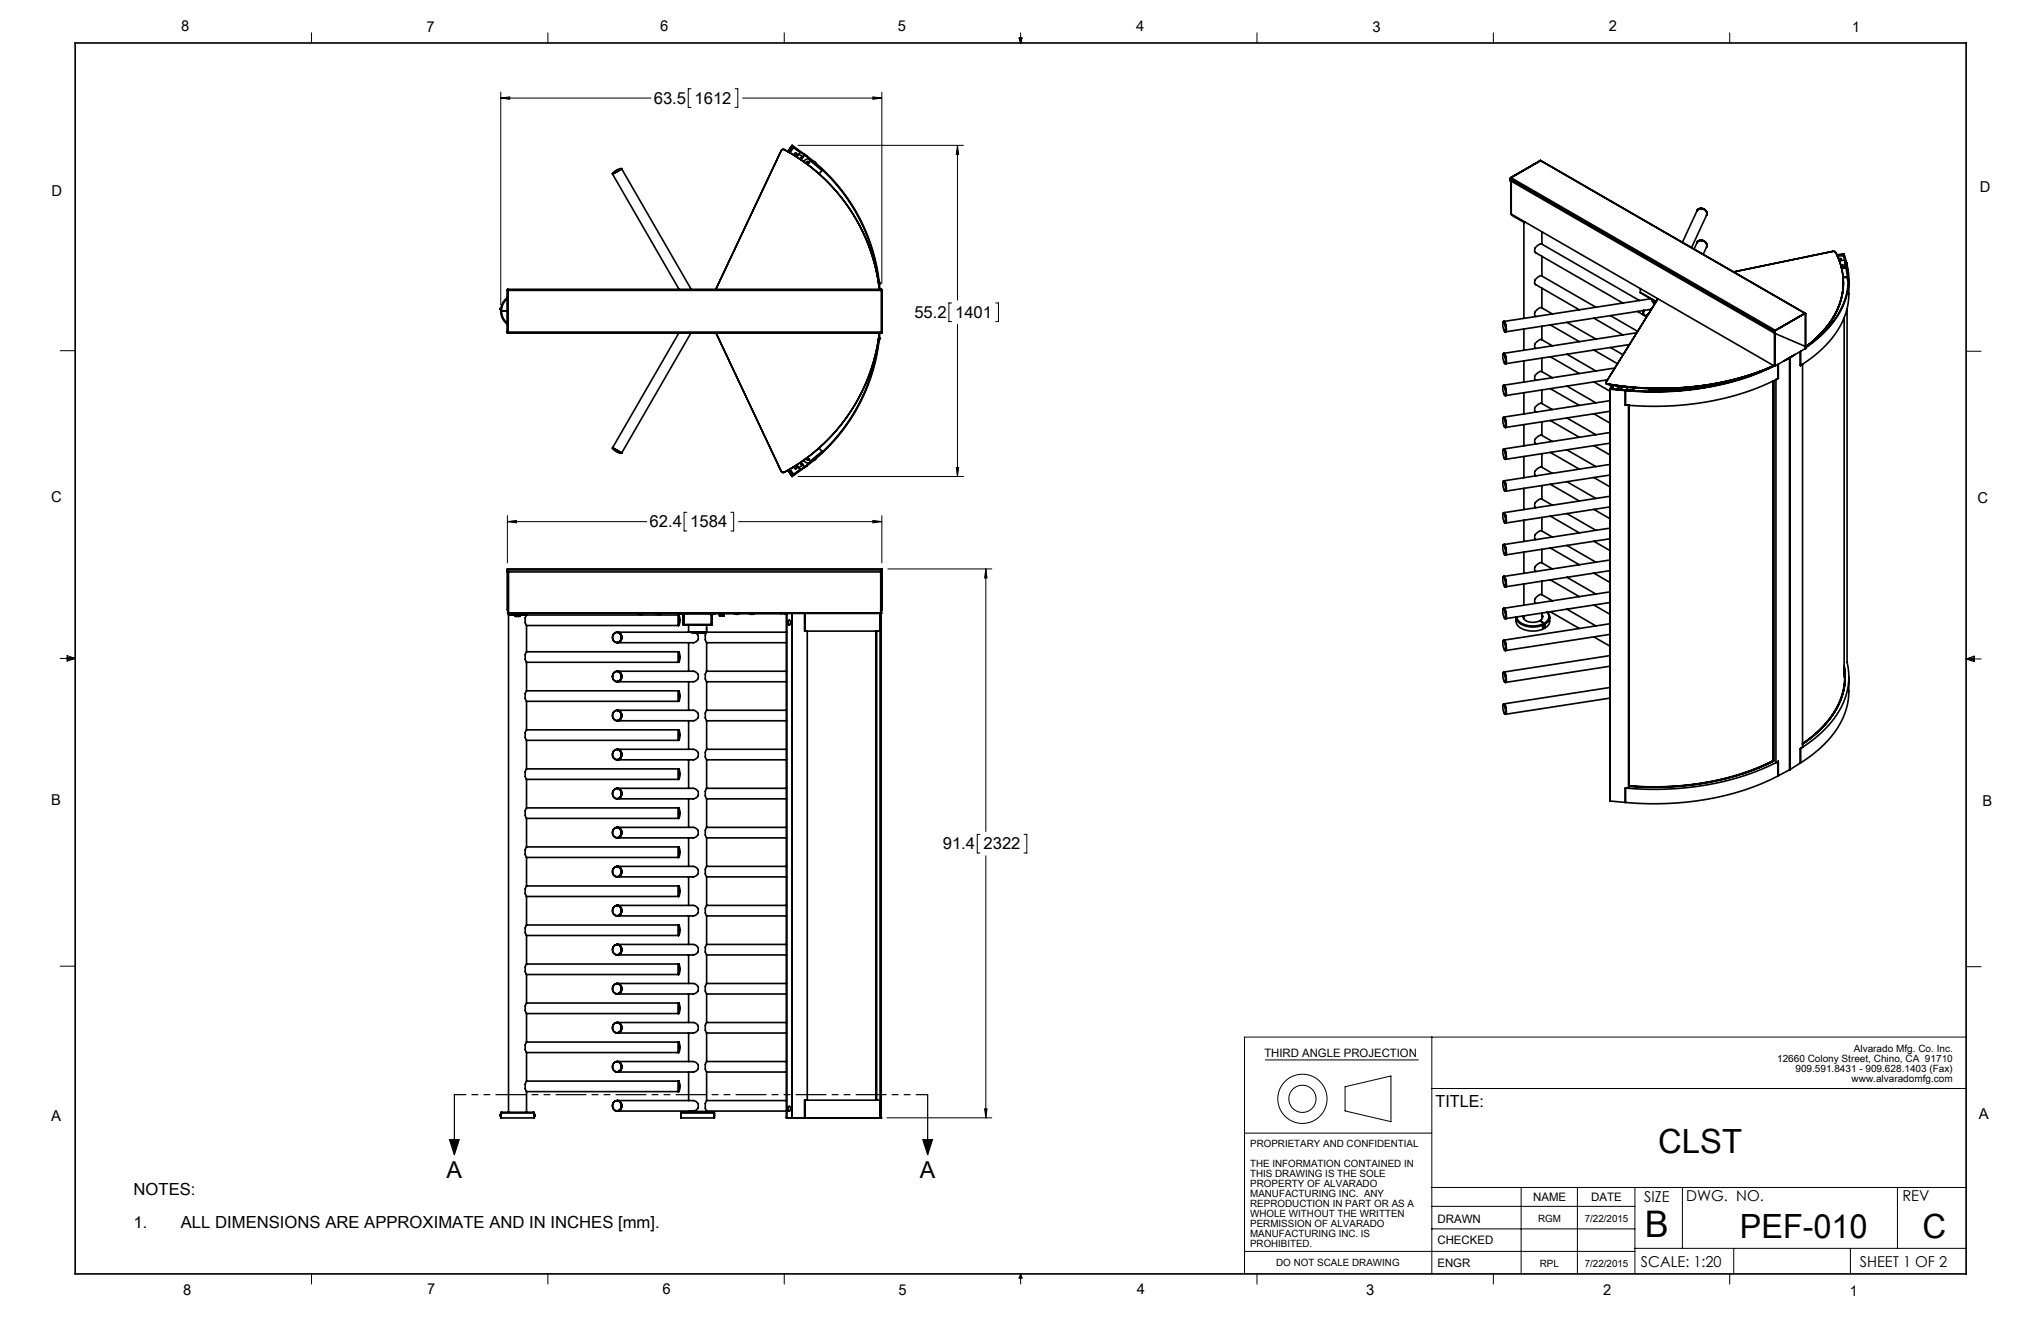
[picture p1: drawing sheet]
<svg xmlns="http://www.w3.org/2000/svg" width="432mm" height="279mm" viewBox="0 0 432 279" stroke-linecap="round" stroke-linejoin="round" font-family="sans-serif">
<path d="M96.1 231.5v12.7M196.3 231.5v12.7M95.1 241.1h2l-1 3.1zM195.2 241.1h2.1l-1 3.1z" fill="none" stroke="#000" stroke-width=".25"/>
<g fill="none" stroke="#000" stroke-width=".21">
<path d="M65.9 6.9v2.2M105.9 19.5v45M115.9 6.9v2.2M146.2 18.8h-.6v3.9h.6M155.5 18.8h.6v3.9h-.6M165.9 6.9v2.2M186.6 19.5v40.5M215.6 8h.6l-.3 1.1zM215.7 8l.2 1.1M215.9 6.9v2.2M216 8l-.1 1.1M265.9 6.9v2.2"/>
<path d="M315.9 6.9v2.2M365.9 6.9v2.2M105.9 20.7h31.8M105.9 20.7l1.9-.2v.5zM157.1 20.7h29.5M168.9 30.7h34.9M184.7 20.5l1.9 .2-1.9 .3zM202.6 30.7v32.8M202.6 30.7l.2 2h-.5zM12.7 74.2h3.2M201.3 64.1h-.5v3.9h.5M202.6 68.6v32.2"/>
<path d="M210.7 64.1h.5v3.9h-.5M416 74.3h3.1M202.3 98.9h.5l-.2 1.9zM107.3 109.1v10M107.3 110.3h29.6M107.3 110.3l1.9-.2v.5zM145.3 108.4h-.6v3.9h.6M154.6 108.4h.6v3.9h-.6M156.2 110.3h30.4M168.9 100.8h34.9M184.7 110.1l1.9 .2-1.9 .3zM186.6 109.1v10"/>
<path d="M12.7 139.3h3.2M14.2 139l1.7 .3M14.2 138.7l1.7 .6-1.7 .5zM15.9 139.3l-1.7 .2M187.8 120.3h22M208.6 120.3v55.6M208.6 120.3l.2 1.9h-.5zM416 139.4h3.1M416 139.4l1.7-.6v1.1zM416 139.4l1.7 .2M417.7 139.1l-1.7 .3M207.3 176.5h-.5v3.9h.5"/>
<path d="M216.7 176.5h.5v3.9h-.5M208.6 181v55.4M12.7 204.4h3.2M302.9 219.4v50M416 204.5h3.1M416 219.4h-152.7v50M187.6 236.4h22.2M208.3 234.5h.5l-.2 1.9zM263.3 239.7h39.6M267.7 224.2h32.4M284.6 229.9l9.7-2.3v9.6l-9.7-2.2zM302.9 230.2h113.1"/>
<path d="M302.9 251.2h113.1M302.9 259.9h43M302.9 255.2h43M321.8 251.2v18.2M333.7 251.2v18.2M345.9 251.2v18.2M355.9 251.2v12.8M401.4 251.2v12.8M65.9 269.4v2.2M115.9 269.4v2.2M165.9 269.4v2.2M215.9 269.4v2.2"/>
<path d="M215.9 269.4l.3 .9h-.6zM263.3 264.7h82.6M265.9 269.4v2.2M315.9 269.4v2.2M345.9 264h70.1M365.9 269.4v2.2M366.8 264v5.4M391.5 264v5.4"/>
<circle cx="275.5" cy="232.4" r="5.2"/>
<circle cx="275.5" cy="232.4" r="2.88"/>
</g>
<path d="M196.3 231.5h-100.2" fill="none" stroke="#000" stroke-width=".25" stroke-dasharray="6.3 1.3 1.3 1.3 1.3 1.3" stroke-dashoffset="3.9"/>
<g fill="none" stroke="#000" stroke-width=".35">
<path d="M15.9 9.1h400.1v260.3h-400.1zM129.6 36.8v.1M129.6 36.7v.1M129.6 36.9l14.1 24.3M131.4 35.7h.1M131.4 35.7l-1 .3-.8 .7M131.4 35.7l-1.8 1M131.5 35.7l-1.9 1.1M131.5 35.7v.1M131.5 35.8l-1.9 1.1M131.5 35.8l14.7 25.4M166.7 32.1l.9-1.4 3.2 2.4"/>
<path d="M166.7 32h.1M166.8 32.1l.8-1.2 2.6 1.9M166.8 31.9l-.1 .1M166.9 32h.1M166.9 31.9l.1 .1M167 32.1l-.1-.1v.1M167 32.1h-.1M167 32h.1M167 31.8l.1 .1M167 31.8l.2 .1M167 31.8h.1M167.1 31.7l.1 .1"/>
<path d="M167.1 32l-.2 .1M167.1 32h.1M167.1 32l-.1 .1M167.1 31.9l-.1 .1M167.1 31.9h.1M167.1 32.3l.7-1h.2l1.3 .9-.7 1M167.1 31.8h.1M167.1 32h-.1M167.2 31.8h-.1M167.2 31.8h.1M167.2 31.9h.1M167.2 31.9l-.1 .1"/>
<path d="M167.2 31.8v.1M167.2 31.5h.2M167.3 31.8h.1M167.3 31.2l-.6 .8M167.3 31.6l-.1-.1 .1 .1M167.3 31.6v.1M167.3 31.6l-.1 .2M167.3 31.4h.1M167.3 31.5l.1 .1M167.3 31.5v.1M167.3 31.3l.2 .1M167.3 31.7v.1"/>
<path d="M167.3 31.7h.1M167.4 31.5v.1M167.4 31.6h.1M167.4 31.6l-.1 .1M167.4 31.6v.1M167.4 31.4v.1M167.5 31.4h.1M167.5 31.4v.1M167.5 31.5h.1M167.5 31.5h-.1M168.1 32.8l.2 .1M168.3 32.4l.2 .1"/>
<path d="M168.6 31.6v.1M168.7 31.7v.1M169 32.6l.9 .6M169.4 33.7l.1 .1M169.5 33.8h.1M169.7 33.3l.1 .1M169.7 33.1l-.4 .6M169.8 33.3h-.1l-.3 .4M170.2 32.8a38.6 38.6 0 0 1 15.8 27.6M170.2 32.8l-.7 1M170.2 32.7h.1M170.3 32.7a38.7 38.7 0 0 1 15.8 28.5"/>
<path d="M170.3 32.7l-.1 .1M170.6 34.6l.2-.3h.4h-.4l-.1 .4M170.8 34.4h.3h-.3l.1 .3zM170.8 33.1h.1M170.9 34.7h.1M171.3 34.3l-.5-.1-.3 .4M171.4 33.7l-.7-.1-.6 .6M171.5 34l-.7 .8M171.5 34l2.4 2.1M171.6 33.9l-.1 .1M173.9 36.1l-.6 .7M174 35.9l-.1 .2"/>
<path d="M319.5 37.8v.1M319.5 37.8v.4M319.5 38.2h.1M319.5 37.9l55.9 32.2M319.5 38.2l55.9 32.3M319.5 37.9v.3M319.6 37.6l-.1 .2M319.6 37.6h.1M319.7 37.6l-.2 .3M319.7 37.6l55.9 32.3M319.7 38.3v7M325.9 34l55.9 32.3"/>
<path d="M325.9 34l-6.3 3.6M325.9 34h.1M185.6 57.9h-.1M185.7 58.1l.1 1.2M319.7 45.3l55.7 32.1M319.8 45.3v.2l2.7 1.6M322.4 47v20.3M322.5 46.9v.2M322.7 47l-.2 .1M325 53.5l18.3 10.6M325 53.5l-.3-.2a1.47 1.47 0 0 1 1.4-1.7l20.7 12M326.2 49v2.6"/>
<path d="M326.2 54.2v4.2M359 51.3a1.14 1.14 0 0 1 1.4-.3 1.14 1.14 0 0 1 .7 1.2M359 44.6a1.14 1.14 0 0 1 1.4-.4 1.14 1.14 0 0 1 .7 1.3M359 51.3l-.6 1.4M359 44.6l-3.1 6.6M359 44.6a1.14 1.14 0 0 1 1.4-.4 1.14 1.14 0 0 1 .6 1.3M359 51.3a1.14 1.14 0 0 1 1.4-.3 1.14 1.14 0 0 1 .6 1.2M359.1 44.5h.1M359.1 51.2h.1M359.1 44.5a1.15 1.15 0 0 1 1.3-.3 1.15 1.15 0 0 1 .7 1.2M359.1 44.5a1.14 1.14 0 0 1 1.4-.3 1.14 1.14 0 0 1 .6 1.3M359.2 51a1.16 1.16 0 0 1 1.4 0 1.16 1.16 0 0 1 .5 1.2 1.14 1.14 0 0 0-.7-1.3 1.14 1.14 0 0 0-1.3 .3z"/>
<path d="M361.1 52.2l-.8 1.6M361.1 45.5l-3.2 6.9M366.8 57.5l20.9-4.3h.5a13.6 13.6 0 0 1-1.6 15.8l-2 2.1-2.6 2.3M388.6 53.9l1.5-.2 .6 1.9M388.7 54.2l1.3-.1 .3 .9M389.1 54.7h.1a.22 .22 0 0 1 .3 0 .22 .22 0 0 1 0 .3 .22 .22 0 0 1-.3-.1zM389.4 56h.4l.2 .6M389.6 56.6h.3M389.9 56.5h-.3M390 53.8l.5 1.8M390 53.8l-1.4 .2M390 53.8v.3"/>
<path d="M390.3 55l-1.2 .1M390.3 55v1.6M390.5 55.6a14.5 14.5 0 0 1-4 13.9l-2.1 2.1-2.4 1.9a18 18 0 0 0 8-12.9v-.8M390.5 55.6v1M390.5 56.6l.1 .1M390.5 56.6h-.9M390.6 56.7l.2 .1M390.6 56.7l-1 .1M390.6 56.7l.2 1.8M390.7 55.6h-.1M390.7 55.6h.1M390.7 55.6a14.5 14.5 0 0 1-4 14l-2.2 2-2.5 2"/>
<path d="M390.7 55.6h-.2M390.8 58.7l.1 .7M390.8 58.5l.2 .1M390.8 58.7h.1M390.8 58.5l-.9 .1M390.8 58.5v.2M390.8 58.7h-.9M390.9 58.7h.1M390.9 59.4l.1 .2M390.9 58.7v.7M391 58.7h-.1M391.1 59.1v3.1a16.7 16.7 0 0 1-6.6 12.5l-3.6 2.6"/>
<path d="M105.8 65.4h.1M105.8 65.3h.1M105.8 65.3v.1M105.9 65.2h.1l-.1 .3-.1-.1M105.9 65.2h.1M105.9 65.2l-.1 .1M105.9 65.8h.2M105.9 65.8l.4 1.4 1 1.4M106.1 65.8l.3 1.4 .9 1.2M106.1 65.8h1.2M107.3 62.9l-1 1.4-.4 1.5M107.3 61.3v.1"/>
<path d="M107.3 61.3l.1 .1M107.3 70.2v.3h79.3v-.3M107.3 63.1l-.9 1.2-.3 1.5M107.3 61.4v8.8M107.3 61.4h79.3M107.3 70.2h79.3M107.4 61.4v9.1M107.4 65.8h.1M107.4 61.2v.2M107.4 61.2h79.1M107.4 61.2l-.1 .1M143.6 70.5l-14 24.2"/>
<path d="M146.2 70.5l-14.7 25.3M151.4 61.2l13.9-29.3 .3-.3a38.4 38.4 0 0 1 20.5 29.6M151.5 70.5l13.8 29.2 .3 .2a38.4 38.4 0 0 0 20.4-29.4M185.5 73.7h.1M185.8 72.2l-.1 1.2M186 71.1a38.6 38.6 0 0 1-15.8 27.6M186 71.5h.1M186 60h.1M186.1 70.5a38.7 38.7 0 0 1-15.8 28.3M186.5 61.2l.1 .1M186.5 61.2v.2M186.5 61.4v9.1"/>
<path d="M186.6 61.3v.1M186.6 61.3l-.1 .1M186.6 61.4v8.8M318.1 68.1a2.31 2.31 0 0 1 .3 2.1 2.35 2.35 0 0 1-.3-2.1zM318.1 74.8a2.31 2.31 0 0 1 .3 2.1 2.35 2.35 0 0 1-.3-2.1zM318.1 68l-.1 .1M318.1 74.7l-.1 .2M318.1 68l.4 1v1.2M318.1 74.7l.4 1.1v1.1M318.2 74.7l.4 1.1v1.1v-1.2l-.4-1M318.2 68l.4 1.1v1.1v-1.2l-.4-1M318.3 70.1l.2 .1"/>
<path d="M322.4 69.6v4.5M322.4 76.3v4.5M326.2 61v4.1M326.2 69v2.9M326.2 75.7v2.9M328 68.7l6.1 3.6M328 75.5l6.1 3.5M328.4 66.4l-2.3-1.3a1.53 1.53 0 0 0-1.4 1.7l.2 .1M328.4 79.9l-2.3-1.4a1.53 1.53 0 0 0-1.4 1.8l.2 .1M328.4 73.1l-2.3-1.3a1.53 1.53 0 0 0-1.4 1.7l.2 .2M331.5 68.2l6.1 3.5M331.5 74.9l6.1 3.6"/>
<path d="M337.2 74l5 2.9M337.2 67.3l6.1 3.5M337.6 65l-11.5-6.7a1.53 1.53 0 0 0-1.4 1.7l9.4 5.5M340.7 73.5l2.7 1.5M340.7 66.8l5.8 3.3M341.6 77.8l-23.5 3.7M344.7 72.9l-26.2 4-.2-.1M346.3 70.4l-28.2 4.3M346.4 65.9l1.5 .8M347 61.8l.1 .1M347 61.8l3.4 2M347 61v.8"/>
<path d="M347.7 65.7l-.1 .6 .2 .4M347.8 66.7l-.2-.4 .1-.6-.1 .6 .2 .4M347.8 65.7a.59 .59 0 0 0-.1 .7 .59 .59 0 0 0 .8 .2l.3-.2-.5 .3h-.5M347.8 66.7h.1M349.1 65.9l.1-.5-.1 .5M349.3 63.2l-31.2 4.8M349.3 65.4v.1M349.4 65.4l-30.9 4.8M349.6 63.6l.6 .4M349.6 63.8l.6 .3M349.9 63.8l.4 .2-.7-.4-.2-.4 .5 1.3M350.8 63.2l-11 17.7v.2l.3 .1"/>
<path d="M372.3 78.6l.1 .1M372.5 78.6l-.1 .1M374.6 77.7a60.4 60.4 0 0 1-30.7 4.8M375.3 77.3a62.2 62.2 0 0 1-35.2 3.9M375.3 77.4a62.1 62.1 0 0 1-34.3 4l-.2 .9 3.1 .2M375.4 77.4a60 60 0 0 1-31.5 5.2M375.4 77.4h.1M375.4 70.1v7.3M375.4 70.1l.1 .1M375.4 70.5h.1M375.4 70.1h.1M375.5 70.2v.3"/>
<path d="M375.5 70.5l6.5 2.8M375.5 70.5v6.9M375.6 69.9h.1M375.6 69.9l-.1 .3M375.6 69.9l-.2 .2M376.2 77v3M378.1 76h-.1M378.1 76h.1M378.6 75.7l-1.2 .6M378.6 75.7h.1M378.7 75.7l-.1 87.1M378.7 75.7h-.1"/>
<path d="M378.7 75.7h.1M378.7 75.7v87.1M379.2 75.3l-1.1 .7M379.2 75.3h.1M379.8 75l-1.1 .7M380.9 74.3v3l.5-.3M380.9 77.3h.1M380.9 74.3v3M381.3 77h.1M381.4 77v81l-.5 .3v3.1M381.8 73.2v.6l-6.3 3.6M381.8 73.7l.1 .1"/>
<path d="M381.8 66.3h.2M381.8 66.3h.1M381.9 73.3v.5M381.9 73.3h.1M382 66.3h.1M382 66.3l-6.4 3.6M382 66.3l-.1 7.5M382 73.3h.1M383.6 72.2h.1M390.2 67.2v76M390.8 65.3v74.7M129.6 94.7v.1"/>
<path d="M129.6 94.7l1.9 1.1M129.6 94.8l.8 .7 1 .4M129.6 94.8l1.8 1.1M129.6 94.7h.1M131.5 95.8l-.1 .1M131.5 95.8h.1M166.7 99.5l.6 .9M166.7 99.5l.1 .2M166.7 99.5h.1M166.9 99.5h.1M166.9 99.5v.1l.1-.1M166.9 99.5h.2"/>
<path d="M167 99.5h.1M167 99.5l-.1 .1M167 99.5v.2M167.1 99.5h.1M167.1 99.7l-.1 .1M167.1 99.7h.1M167.1 99.5l.1 .1M167.2 99.7l.1 .2M167.2 99.7l-.1 .1M167.2 99.6l-.2 .1M167.2 99.6h.1M167.2 99.7h-.1"/>
<path d="M167.2 99.7h.1M167.3 99.7v.2M167.3 99.7h-.1M167.3 99.9v.1M167.3 99.9l-.1 .1M167.3 100l-.1 .1M167.3 99.9h.1M167.4 99.9h.1M167.4 99.9h-.1M167.4 99.9l-.1 .1M167.4 99.9v.1M167.4 99.9l.1 .2"/>
<path d="M167.5 100h.1M168.3 98.6l-.2 .2M168.5 99l-.2 .2M168.6 99.8v.1M168.6 98.3l.7 1-1.3 .9h-.2l-.7-1M168.7 99.8h.1M169.3 97.9l.4 .5M169.8 98.1l-.1 .1M170.1 97.3l.6 .6 .7-.1M170.2 98.7l-2.6 1.9-.8-1.2M170.2 98.7v.2M170.3 98.8l-.8-1.1-.1 .1 .5 .5-.9 .6"/>
<path d="M170.6 96.9l.2 .4 .4-.1M170.7 96.9l.1 .3h.4M170.8 96.9l.1-.1v.3h.2h-.3zM170.8 98.5h.1M170.8 98.5l-3.2 2.3-.9-1.3M170.8 96.8l.7 .7M170.9 96.8h.1M171.5 97.5l.1 .2M172.2 97.4h.1M173.3 94.7l.6 .8M173.9 95.5l.1 .1M173.9 95.5l-2.4 2"/>
<path d="M318.1 95a2.31 2.31 0 0 1 .3 2.1 2.35 2.35 0 0 1-.3-2.1zM318.1 88.3a2.31 2.31 0 0 1 .3 2.1 2.35 2.35 0 0 1-.3-2.1zM318.1 81.6a2.31 2.31 0 0 1 .3 2 2.35 2.35 0 0 1-.3-2zM318.1 95l-.1 .1M318.1 88.2l-.1 .1M318.1 81.5l-.1 .1M318.1 95l.4 1v1.2M318.1 88.2l.4 1.1v1.1M318.1 81.5l.4 1v1.2M318.2 95l.2 .2 .2 .9-.1 1M318.2 88.2l.2 .3 .2 .8-.1 1.1M318.2 81.5l.4 1.1v1.1v-1.2l-.4-1"/>
<path d="M318.2 94.9l.4 1.2v1M318.2 88.2l.4 1.1v1.1M318.3 97.1h.2M318.3 90.3l.2 .1M318.3 83.6l.2 .1M318.6 97.1l-.1 .1M318.6 90.4h-.1M322.4 83.1v4.5M322.4 89.8v4.5M322.4 96.5v4.5M326.2 82.5v2.8M326.2 89.2v2.9"/>
<path d="M326.2 96v2.8M328 95.7l6.1 3.5M328 82.2l6.1 3.5M328 88.9l6.1 3.6M328.4 93.4l-2.3-1.4a1.53 1.53 0 0 0-1.4 1.7l.2 .2M328.4 86.6l-2.3-1.3a1.53 1.53 0 0 0-1.4 1.7l.2 .2M331.5 95.1l6.1 3.6M331.5 81.7l6.1 3.5M331.5 88.4l6.1 3.5M337.2 87.5l3.4 2M337.2 94.3l3.4 1.9M337.2 80.8l3.4 1.9"/>
<path d="M339.7 80.9l.4 .4M340.1 81.3l.8 .1-.3 .9M340.1 81.2v.1M340.1 80.3l-21.6 3.4M340.6 82.3v87.1M340.6 98.2l-22.5 3.5M340.6 91.5l-22.5 3.5M340.6 93.7l-22 3.4M340.6 84.7l-22.5 3.5M340.6 87l-22 3.4M340.6 82.3h.1M340.6 82.3l3.2 .3"/>
<path d="M341.1 81.4v.9M341.2 82.2v.1M341.2 82.2l.1 .1M341.3 82.3l1.6 .1M341.3 82.3h.1M341.4 81.5l-.2 .7M342.2 81.8l.1-.1a.23 .23 0 0 1 .4 0 .23 .23 0 0 1-.1 .3 .23 .23 0 0 1-.3 0zM342.9 82.4h.1M343.1 81.7l-.2 .7M343.1 81.7v.8M343.8 82.6v3.1M343.8 85.7h.7"/>
<path d="M343.9 85.6l-.1 .1M343.9 82.6h-.1M343.9 82.5v.1M344.2 82.3l1.2 .2-.4 .1M344.2 81.8v.5M344.2 82.3v.3M344.5 85.7v81M344.5 85.7h.1M344.6 85.7v80.6M345.4 82.5v.2M345.5 82.4l-.1 .1v.2M345.6 82.6h.1z"/>
<path d="M345.6 82.4h.1M345.6 82.4l-.1 .1 .2 .1M345.6 82.4v.1M345.6 82.7h.1M345.7 82.6v.1M345.7 82.3l-.3 .2 .2 .2M345.8 82l-.1 .6M348.9 82.8h.1M348.9 82.2l-.1 .6-3.1-.2M349 82.8v-.6l-.1 .6M349 82.7v.1M364.6 80.8a60.7 60.7 0 0 1-15.6 1.8"/>
<path d="M375.1 80.6v80.3M375.2 80.5v80.5M375.7 80.3h.1M375.7 80.3v81M376.2 80a59.5 59.5 0 0 1-32.3 5.7v-3.1M376.2 80h.1M376.2 80l-.5 .3M167.4 100v.1M167.4 100h.1M167.5 100.1v.1M167.5 100.1l-.2 .1M167.5 100.2h-.2"/>
<path d="M167.5 100v.2M318.1 115.3a2.31 2.31 0 0 1 .3 2 2.35 2.35 0 0 1-.3-2zM318.1 108.5a2.31 2.31 0 0 1 .3 2.1 2.35 2.35 0 0 1-.3-2.1zM318.1 101.8a2.31 2.31 0 0 1 .3 2.1 2.35 2.35 0 0 1-.3-2.1zM318.1 115.2l-.1 .1M318.1 108.4l-.1 .2M318.1 101.7l-.1 .1M318.1 115.2l.4 1v1.2M318.1 108.4l.4 1.1v1.1M318.1 101.7l.4 1.1v1.1M318.2 115.2l.2 .2 .2 .9-.1 1.1 .2-.8a1.44 1.44 0 0 0-.6-1.4M318.2 101.7l.2 .3 .2 .8-.1 1.1"/>
<path d="M318.2 108.4l.4 1.2v1v-1.2l-.4-1M318.2 101.7l.4 1.1v1.1M318.2 108.4h-.1M318.3 117.3l.2 .1M318.3 110.5l.2 .1M318.3 103.8l.2 .1M318.6 103.9h-.1M322.4 103.3v4.5M322.4 110v4.5M322.4 116.8v4.5M326.2 102.7v2.9M326.2 109.4v2.9"/>
<path d="M326.2 116.2v2.9M328 102.4l6.1 3.6M328 109.2l6.1 3.5M328 115.9l6.1 3.5M328.4 100.1l-2.3-1.3a1.53 1.53 0 0 0-1.4 1.7l.2 .1M328.4 106.8l-2.3-1.3a1.53 1.53 0 0 0-1.4 1.7l.2 .2M328.4 113.6l-2.3-1.4a1.53 1.53 0 0 0-1.4 1.8l.2 .1M331.5 101.9l6.1 3.5M331.5 108.6l6.1 3.6M331.5 115.4l6.1 3.5M337.2 101l3.4 2M337.2 107.7l3.4 2"/>
<path d="M337.2 114.5l3.4 2M340.6 118.4l-22.4 3.5M340.6 111.7l-22.4 3.5M340.6 114l-22.1 3.4M340.6 105l-22.4 3.4M340.6 107.2l-22.1 3.4M340.6 100.5l-22 3.4M107.3 120.6v-.3h79.3v.3M107.3 128.9l.1 .1M107.3 120.6v8.3M107.3 121h79.3M107.3 120.6h79.3"/>
<path d="M107.4 120.3l.1 9.3M107.4 129h.1M107.5 129.6h78.9M107.5 121v8.6M107.6 121v9h3.8v-.3M107.6 130h1.4M107.6 130v105.2M107.6 129.7h57.7M107.7 130h-.1M109 130.3l.3 .1M109 130v.3M109.3 130.4h.4"/>
<path d="M109.5 130.3l.2 .1M109.5 130.3l-.2 .1M109.5 130v.3M110 130h1.4M110 130.3l-.3 .1M110 130v.3M111.3 130h.1M111.4 137.9a2.35 2.35 0 0 0 0 2.2M111.4 130.1a2.35 2.35 0 0 0 0 2.2M111.4 130v.1M111.4 132.3v5.6M111.4 137.9h32.2"/>
<path d="M111.4 130.1h32.2M129.9 134a1.06 1.06 0 0 1 1.6 .6 1.06 1.06 0 0 1-1 1.3 1.15 1.15 0 0 1-.6-1.9zM129.9 134a.98 .98 0 0 1 1.5 .8 .98 .98 0 0 1-1.5 .9l-.3-.9zM130.5 133.7h16.1a1.11 1.11 0 0 1 1.1 1.1 1.11 1.11 0 0 1-1.1 1.1h-16.1M130.6 133.7a1.12 1.12 0 0 1 .9 1.2 1.12 1.12 0 0 1-1 1M130.6 133.7a1.12 1.12 0 0 1 .9 1.1 1.12 1.12 0 0 1-.9 1.1M130.6 133.7h-.1M134.9 129.7l.6 .2 .7-.2M138.7 129.7l.6 .2 .7-.2M140.2 129.7h.1M141 129.7h-.8M143.5 137.9v2.2"/>
<path d="M143.5 130.1v2.2M143.6 137.9h.1M143.6 130.1h.1M143.6 137.9v2.2M143.6 130.1v2.2M143.6 132.3h-32.2M143.6 137.9a2.67 2.67 0 0 1 0 2.1M143.6 132.2v.1M143.6 130.1a2.67 2.67 0 0 1 0 2.1M143.6 137.9v2.1M143.6 130.1v2.1M143.9 129.7h.5"/>
<path d="M144 129.8h.4M144 129.7v.1M144.4 129.7h.1M144.4 129.7l.1 .1M144.4 129.8h.2M144.5 132.1l.1 .1M144.5 129.8h.1M144.5 132.1h.1M144.5 129.8v2.3M144.6 132.1v.1M144.6 129.8v2.3M144.6 132.2h.1"/>
<path d="M144.7 130v.1M144.7 130h.1M144.7 129.7v.3M144.7 129.7h5.7l-5.7 .1M144.7 129.7v.1M144.7 132.1v.1M144.7 129.7h.1M144.7 129.8v2.3M144.7 132.1h5.7M144.7 132.2h5.7M145.2 129.7h.1M145.7 133.7h3.8"/>
<path d="M145.7 132.2v1.5M145.7 135.9v6.1M145.7 133.7h.1M146.3 133.9h.7M147 133.8h2.4M147.2 133.9h2.2M149.4 133.8h.1M149.5 132.2v1.5M149.5 135.9v6.1M149.5 133.7l-.1 .1M149.5 135.9h16.9M150 129.7h.1"/>
<path d="M150.4 132.1v.1M150.4 132.2h.1M150.4 130h.1M150.4 129.7v2.4M150.5 130l-.1 .1M150.5 132.2h.1M150.6 132.1l-.1 .1M150.6 129.8h.1M150.6 132.1h.1M150.6 129.8v2.3M150.7 132.1l-.2 .1M150.7 129.8v2.3"/>
<path d="M150.7 129.8h.5M150.7 129.8h-.1M150.7 129.7v.1M150.8 129.7h.1M151.2 129.7v.1M151.2 129.7h-.5M151.4 129.7l13.9 .1M152.2 130.2l.3 .1M152.2 130.2v-.4h1v.4M152.4 129.8h.1M152.5 130.3h.4M152.7 130.2l.2 .1"/>
<path d="M152.7 130.2l-.2 .1M152.7 129.8v.4M153 129.8h.1M153.2 130.2l-.3 .1M155.3 129.8l.5 .1 .6-.1M158.5 129.8l.5 .1 .6-.1M165.3 129.8h.6M165.3 129.7h.6M165.3 129.7v.1M165.9 129.8h4.4M165.9 129.7h20.4M165.9 129.7v.1"/>
<path d="M166.4 133.7h-16.9a2.35 2.35 0 0 0 0 2.2M166.4 129.8v106.6M166.8 131.3a.42 .42 0 0 1 .5 .4 .42 .42 0 0 1-.4 .4l-.2-.5zM167 131.2a.59 .59 0 0 0 0 1M167.6 129.8v106.6zM170.2 129.8v3.7h.6M170.3 129.8h15.9M170.8 133.5h15.4M170.8 133.5v99.2M185.3 133.5v99.2M185.4 133.5v99.2M185.4 133.5h.8"/>
<path d="M185.5 133.5h.1M185.6 133.5h.1M186.1 133.5h.1M186.1 129.7v.1M186.2 129.7v.1M186.2 133.5h.1M186.2 133.5v99.2M186.2 129.8v3.7M186.2 129.8h.2M186.3 121l.1 115.4M186.4 129.8h.1M186.4 121v8.6"/>
<path d="M186.4 129h.1M186.5 120.3l-.1 9.3M186.5 120.4h.1M186.6 128.9l-.1 .1M186.6 120.6v8.3M318.1 135.5a2.31 2.31 0 0 1 .3 2.1 2.35 2.35 0 0 1-.3-2.1zM318.1 122a2.31 2.31 0 0 1 .3 2.1 2.35 2.35 0 0 1-.3-2.1zM318.1 128.7a2.31 2.31 0 0 1 .3 2.1 2.35 2.35 0 0 1-.3-2.1zM318.1 135.4l-.1 .1M318.1 121.9l-.1 .1M318.1 128.7l-.1 .1M318.1 135.4l.4 1.1v1.1"/>
<path d="M318.1 121.9l.4 1.1v1.1M318.1 128.7l.4 1v1.2M318.2 135.4l.4 1.1v1.1v-1.2l-.4-1M318.2 121.9l.4 1.1v1.1v-1.2l-.4-1M318.2 128.7l.4 1.1v1v-1.2l-.4-.9M318.2 121.9h-.1M318.3 137.5l.2 .1M318.3 124l.2 .1M318.3 130.8l.2 .1M320.8 130.6v.8a2.86 2.86 0 0 0 3 2.1l1.5-.1 1.5-.5M320.8 130.6a2.88 2.88 0 0 0 3 2l1.5-.1 1.5-.5M320.8 130.5v.1"/>
<path d="M320.9 130.5a2.87 2.87 0 0 0 3.1 1.9l1.5-.1 1.2-.5M322.2 130.5l.1-.2a1.48 1.48 0 0 0 1.7 1.3h1l.8-.3M322.4 123.5v4.5M322.4 130.3v.6M325.8 131.3l.9 .5M326.2 130.2l.1 .1M326.2 122.9v2.9M326.2 129.7v1.2M326.2 130.2h.1M326.3 130.2h-.1M326.4 130.5l-.2-.5 .1 .7-.5 .6M326.4 132.5h.2a.17 .17 0 0 1 0 .2 .17 .17 0 0 1-.3-.1z"/>
<path d="M326.5 132.6l.1 .1M326.6 132.6h.1M326.6 132.7h.1M326.6 132.6v.1M326.7 132.6l-.1 .1M326.7 132.6h-.1M326.7 132.6h.1M326.7 131.8l.1 .2M326.8 132v.9M327.3 129.5a1.4 1.4 0 0 1-.6 2.3M327.3 129.5l.4 .5 .1 .6M327.8 130.6l-.1 1.4-.9 .9"/>
<path d="M327.8 130.6l-.3 .8-.7 .6M328 129.4l6.1 3.5M328 122.6l6.1 3.6M328.4 127.1l-2.3-1.4a1.53 1.53 0 0 0-1.4 1.8l.2 .1M328.4 120.3l-2.3-1.3a1.53 1.53 0 0 0-1.4 1.7l.2 .2M331.5 128.8l6.1 3.6M331.5 122.1l6.1 3.5M337.2 134.7l3.4 2M337.2 128l3.4 1.9M337.2 121.2l3.4 2M340.6 138.7l-22.5 3.4M340.6 131.9l-22.5 3.5"/>
<path d="M340.6 134.2l-22.1 3.4M340.6 120.7l-22.1 3.4M340.6 125.2l-22.5 3.5M340.6 127.4l-22.1 3.5M111.4 154.4a2.35 2.35 0 0 0 0 2.2M111.4 146.1a2.35 2.35 0 0 0 0 2.2M111.4 146.1h32.1v2.2h-32.1M111.4 140.1v6M111.4 148.3v6.1M111.4 156.6v6M111.4 154.4h32.2M129.6 143v.1"/>
<path d="M129.9 158.8a1.06 1.06 0 0 1 1.6 .5 1.06 1.06 0 0 1-1 1.4 1.15 1.15 0 0 1-.6-1.9zM129.9 150.5a1.06 1.06 0 0 1 1.6 .6 1.06 1.06 0 0 1-1 1.3 1.15 1.15 0 0 1-.6-1.9zM129.9 142.3a1.06 1.06 0 0 1 1.6 .5 1.06 1.06 0 0 1-1 1.4 1.15 1.15 0 0 1-.6-1.9zM129.9 158.8a.98 .98 0 0 1 1.5 .8 .98 .98 0 0 1-1.5 .8l-.3-.8zM129.9 150.5a.98 .98 0 0 1 1.5 .8 .98 .98 0 0 1-1.5 .9l-.3-.9zM129.9 142.2a.98 .98 0 0 1 1.5 .9 .98 .98 0 0 1-1.5 .8l-.3-.8zM130.1 144.1h.1M130.2 142.1h-.1M130.5 142h16.1a1.11 1.11 0 0 1 1.1 1.1 1.11 1.11 0 0 1-1.1 1.1h-16.1M130.5 158.5h16.1a1.11 1.11 0 0 1 1.1 1.1 1.11 1.11 0 0 1-1.1 1.1h-16.1M130.5 150.2h16.1a1.11 1.11 0 0 1 1.1 1.1 1.11 1.11 0 0 1-1.1 1.1h-16.1M130.6 142a1.12 1.12 0 0 1 .9 1.1 1.12 1.12 0 0 1-1 1.1"/>
<path d="M130.6 158.5a1.12 1.12 0 0 1 .9 1.1 1.12 1.12 0 0 1-1 1.1M130.6 150.2a1.12 1.12 0 0 1 .9 1.2 1.12 1.12 0 0 1-1 1M130.6 158.5a1.12 1.12 0 0 1 .9 1.1 1.12 1.12 0 0 1-.9 1.1M130.6 150.2a1.12 1.12 0 0 1 .9 1.1 1.12 1.12 0 0 1-.9 1.1M130.6 142a1.12 1.12 0 0 1 .9 1.1 1.12 1.12 0 0 1-.9 1.1M130.6 142h-.1M130.6 158.5h-.1M130.6 150.2h-.1M143.5 154.4v2.2M143.5 146.1h.1M143.5 148.3h.1M143.6 154.4h.1"/>
<path d="M143.6 146.1v.1M143.6 154.4v2.2M143.6 146.1v2.2M143.6 156.6h-32.2M143.6 140.1h-32.2M143.6 156.5v.1M143.6 154.4a2.67 2.67 0 0 1 0 2.1M143.6 148.3h.1M143.6 146.2a2.67 2.67 0 0 1 0 2.1M143.6 140v.1M143.6 154.4v2.1M143.6 146.2v2.1"/>
<path d="M145.7 144.2v6M145.7 152.4v6.1M149.5 142a2.35 2.35 0 0 0 0 2.2M149.5 150.2a2.35 2.35 0 0 0 0 2.2M149.5 158.5a2.35 2.35 0 0 0 0 2.2M149.5 144.2h16.9M149.5 142h16.9M149.5 144.2v6M149.5 152.4v6.1M149.5 152.4h16.9M149.5 150.2h16.9M149.5 158.5h16.9"/>
<path d="M318.1 149a2.31 2.31 0 0 1 .3 2 2.35 2.35 0 0 1-.3-2zM318.1 142.2a2.31 2.31 0 0 1 .3 2.1 2.35 2.35 0 0 1-.3-2.1zM318.1 148.9l-.1 .1M318.1 142.1l-.1 .2M318.1 148.9l.4 1v1.2M318.1 142.1l.4 1.1v1.1M318.2 148.9l.4 1.1v1.1v-1.2l-.4-1M318.2 142.1l.4 1.2v1v-1.2l-.4-1M318.3 151l.2 .1M318.3 144.3h.2M340.6 145.4l-22.5 3.5M340.6 147.7l-22.1 3.4"/>
<path d="M340.6 140.9l-22.1 3.4M387.9 150.9a23.4 23.4 0 0 1-6.5 6.5M390.2 141a14.8 14.8 0 0 1-4.9 13.2l-1.8 1.6-2.1 1.6M390.2 141.6a15.1 15.1 0 0 1-5.4 12.9l-3.4 2.8M390.2 140.8a14.7 14.7 0 0 1-4.9 13.3l-1.8 1.7-2.1 1.6M390.3 143.2a14 14 0 0 1-2.4 7.7M390.8 140a14.6 14.6 0 0 1-4.1 13.6l-2.6 2.5-3.2 2.2v3.1M390.8 140h.1M391.1 143.2v3a16.7 16.7 0 0 1-6.6 12.5l-3.6 2.7M111.4 170.9a2.35 2.35 0 0 0 0 2.2M111.4 179.1a2.35 2.35 0 0 0 0 2.3M111.4 162.6a2.35 2.35 0 0 0 0 2.2"/>
<path d="M111.4 170.9h32.2M111.4 164.8v6.1M111.4 173.1v6M111.4 162.6h32.2M111.4 179.1h32.2M129.9 175.3a1.06 1.06 0 0 1 1.6 .5 1.06 1.06 0 0 1-1 1.4 1.15 1.15 0 0 1-.6-1.9zM129.9 167.1a1.06 1.06 0 0 1 1.6 .5 1.06 1.06 0 0 1-1 1.4 1.15 1.15 0 0 1-.6-1.9zM129.9 175.3a.98 .98 0 0 1 1.5 .8 .98 .98 0 0 1-1.5 .8l-.3-.8zM129.9 167a.98 .98 0 0 1 1.5 .8 .98 .98 0 0 1-1.5 .9l-.3-.9zM130.5 175h16.1a1.11 1.11 0 0 1 1.1 1.1 1.11 1.11 0 0 1-1.1 1.1h-16.1M130.5 166.7a1.12 1.12 0 0 1 1 1.1 1.12 1.12 0 0 1-.9 1.2M130.6 175a1.12 1.12 0 0 1 .9 1.1 1.12 1.12 0 0 1-1 1.1"/>
<path d="M130.6 166.7h16a1.11 1.11 0 0 1 1.1 1.1 1.11 1.11 0 0 1-1.1 1.2h-16.1M130.6 166.7a1.12 1.12 0 0 1 .9 1.2 1.12 1.12 0 0 1-1 1.1M130.6 175a1.12 1.12 0 0 1 .9 1.1 1.12 1.12 0 0 1-.9 1.1M130.6 175h-.1M130.6 166.7h-.1M143.5 170.9v2.2M143.5 179.1v2.3M143.5 162.6v2.2M143.6 170.9h.1M143.6 162.6v.1M143.6 179.1v.1M143.6 170.9v2.2"/>
<path d="M143.6 162.6v2.2M143.6 179.1v2.2M143.6 173.1h-32.2M143.6 164.8h-32.2M143.6 173v.1M143.6 170.9a2.67 2.67 0 0 1 0 2.1M143.6 164.8h.1M143.6 162.7a2.67 2.67 0 0 1 0 2.1M143.6 179.2a2.67 2.67 0 0 1 0 2.1M143.6 170.9v2.1M143.6 162.7v2.1M143.6 179.2v2.1"/>
<path d="M145.7 160.7v6M145.7 169v6M145.7 177.2v6M149.5 166.7a2.35 2.35 0 0 0 0 2.3M149.5 175a2.35 2.35 0 0 0 0 2.2M149.5 160.7v6M149.5 169v6M149.5 177.2v6M149.5 160.7h16.9M149.5 169h16.9M149.5 166.7h16.9M149.5 177.2h16.9"/>
<path d="M149.5 175h16.9M340.6 169.4h.1M340.6 169.4l3.2 .3M343.9 166.7a59.5 59.5 0 0 0 32.3-5.7v3.1a59.5 59.5 0 0 1-32.3 5.6zM343.9 169.7h-.1M344.5 166.7h-.7v3M344.6 166.3l-.1 .4M344.6 166.3h.1M344.6 166.2h.1M368.5 163.7a62.4 62.4 0 0 1-23.9 2.6M375.1 160.9h.1M375.1 160.9a58 58 0 0 1-30.4 5.3"/>
<path d="M375.1 160.9l.1 .1M375.1 160.9a58.2 58.2 0 0 1-30.5 5.3M375.2 160.9v.1M375.2 161l-3.5 1.5-3.2 1.2M375.2 161l-3.4 1.5-3.3 1.2M375.7 161.3h.1M376.2 164.1h.1M376.2 161l-.5 .3M378.6 162.8l-2.4 1.3M378.6 162.8h.1M378.7 162.8h.1M380.9 161.4l-2.2 1.4"/>
<path d="M380.9 161.3v.1M111.4 187.4a2.35 2.35 0 0 0 0 2.2M111.4 195.6a2.35 2.35 0 0 0 0 2.3M111.4 181.4v6M111.4 189.6v6M111.4 197.9v6M111.4 187.4h32.2M111.4 195.6h32.2M129.9 191.8a1.06 1.06 0 0 1 1.6 .6 1.06 1.06 0 0 1-1 1.3 1.15 1.15 0 0 1-.6-1.9zM129.9 183.6a1.06 1.06 0 0 1 1.6 .5 1.06 1.06 0 0 1-1 1.4 1.15 1.15 0 0 1-.6-1.9zM129.9 191.8a.98 .98 0 0 1 1.5 .8 .98 .98 0 0 1-1.5 .9l-.3-.9zM129.9 183.5a.98 .98 0 0 1 1.5 .9 .98 .98 0 0 1-1.5 .8l-.3-.8z"/>
<path d="M130.5 199.8h16.1a1.11 1.11 0 0 1 1.1 1.1 1.11 1.11 0 0 1-1.1 1.1h-16.1M130.5 191.5h16.1a1.11 1.11 0 0 1 1.1 1.1 1.11 1.11 0 0 1-1.1 1.1h-16.1M130.5 183.2h16.1a1.11 1.11 0 0 1 1.1 1.2 1.11 1.11 0 0 1-1.1 1.1h-16.1M130.6 199.8a1.12 1.12 0 0 1 .9 1.1 1.12 1.12 0 0 1-1 1.1M130.6 191.5a1.12 1.12 0 0 1 .9 1.2 1.12 1.12 0 0 1-1 1M130.6 183.2a1.12 1.12 0 0 1 .9 1.2 1.12 1.12 0 0 1-1 1.1M130.6 199.8a1.12 1.12 0 0 1 .9 1.1 1.12 1.12 0 0 1-.9 1.1M130.6 191.5a1.12 1.12 0 0 1 .9 1.1 1.12 1.12 0 0 1-.9 1.1M130.6 183.2a1.12 1.12 0 0 1 .9 1.2 1.12 1.12 0 0 1-.9 1.1M130.6 199.8h-.1M130.6 191.5h-.1M130.6 183.2l-.1 .1"/>
<path d="M143.5 187.4v2.2M143.5 195.6v2.3M143.6 187.4h.1M143.6 195.6v.1M143.6 187.4v2.2M143.6 195.6v2.3M143.6 189.6h-32.2M143.6 197.9h-32.2M143.6 181.3l-32.2 .1M143.6 189.6h.1M143.6 187.4a2.67 2.67 0 0 1 0 2.2M143.6 181.3h.1"/>
<path d="M143.6 197.8v.1M143.6 195.7a2.67 2.67 0 0 1 0 2.1M143.6 195.7v2.1M145.7 185.5v6M145.7 193.7v6.1M149.5 183.2a2.35 2.35 0 0 0 0 2.3M149.5 191.5a2.35 2.35 0 0 0 0 2.2M149.5 199.8a2.35 2.35 0 0 0 0 2.2M149.5 185.5v6M149.5 193.7v6.1M149.5 185.5h16.9M149.5 183.2h16.9"/>
<path d="M149.5 193.7h16.9M149.5 191.5h16.9M149.5 199.8h16.9M111.4 203.9a2.35 2.35 0 0 0 0 2.2M111.4 212.2a2.35 2.35 0 0 0 0 2.2M111.4 206.1v6.1M111.4 214.4v6M111.4 212.2h32.2M111.4 203.9h32.2M129.9 216.6a1.06 1.06 0 0 1 1.6 .5 1.06 1.06 0 0 1-1 1.4 1.15 1.15 0 0 1-.6-1.9zM129.9 200.1a1.06 1.06 0 0 1 1.6 .5 1.06 1.06 0 0 1-1 1.4 1.15 1.15 0 0 1-.6-1.9zM129.9 208.3a1.06 1.06 0 0 1 1.6 .6 1.06 1.06 0 0 1-1 1.3 1.15 1.15 0 0 1-.6-1.9z"/>
<path d="M129.9 216.5a.98 .98 0 0 1 1.5 .9 .98 .98 0 0 1-1.5 .8l-.3-.8zM129.9 200a.98 .98 0 0 1 1.5 .9 .98 .98 0 0 1-1.5 .8l-.3-.8zM129.9 208.3a.98 .98 0 0 1 1.5 .8 .98 .98 0 0 1-1.5 .9l-.3-.9zM130.5 216.3h16.1a1.11 1.11 0 0 1 1.1 1.1 1.11 1.11 0 0 1-1.1 1.1h-16.1M130.5 208h16.1a1.11 1.11 0 0 1 1.1 1.1 1.11 1.11 0 0 1-1.1 1.1h-16.1M130.6 216.3a1.12 1.12 0 0 1 .9 1.1 1.12 1.12 0 0 1-1 1.1M130.6 208a1.12 1.12 0 0 1 .9 1.2 1.12 1.12 0 0 1-1 1M130.6 216.3a1.12 1.12 0 0 1 .9 1.1 1.12 1.12 0 0 1-.9 1.1M130.6 208a1.12 1.12 0 0 1 .9 1.1 1.12 1.12 0 0 1-.9 1.1M130.6 216.3h-.1M130.6 208h-.1M143.5 203.9v2.2"/>
<path d="M143.5 212.2v2.2M143.6 212.2h.1M143.6 203.9h.1M143.6 212.2v2.2M143.6 203.9v2.2M143.6 214.4h-32.2M143.6 206.1h-32.2M143.6 214.3v.1M143.6 212.2a2.67 2.67 0 0 1 0 2.1M143.6 206.1h.1M143.6 203.9a2.67 2.67 0 0 1 0 2.2M143.6 212.2v2.1"/>
<path d="M145.7 202v6M145.7 210.2v6.1M145.7 218.5v6M149.5 208a2.35 2.35 0 0 0 0 2.2M149.5 216.3a2.35 2.35 0 0 0 0 2.2M149.5 202v6M149.5 210.2v6.1M149.5 218.5v6M149.5 202h16.9M149.5 210.2h16.9M149.5 208h16.9M149.5 218.5h16.9"/>
<path d="M149.5 216.3h16.9M105.8 235.9l.1 .2M105.8 235.9h.1M105.9 235.7l-.1 .2M105.9 235.4l.2-.2h6.8l.1 .2M105.9 235.4h7.1M105.9 235.4v1.1h7.1v-.4M111.4 228.7a2.35 2.35 0 0 0 0 2.2M111.4 220.4a2.35 2.35 0 0 0 0 2.2M111.4 228.7h32.2M111.4 222.6v6.1M111.4 230.9v4.3"/>
<path d="M111.4 220.4h32.2M113 235.4v.3M113.1 235.9h.1M113.2 235.9h.1M113.1 235.8l.1 .1M113.1 236h.1M113.1 235.8h.1M113.1 236l-.1 .1M113.1 235.8l-.1-.1v.4M113.2 235.9l-.1 .1M113.2 235.9h-.1M129.9 233.1a1.06 1.06 0 0 1 1.6 .5 1.06 1.06 0 0 1-1 1.4 1.15 1.15 0 0 1-.6-1.9z"/>
<path d="M129.9 224.8a1.06 1.06 0 0 1 1.6 .6 1.06 1.06 0 0 1-1 1.3 1.15 1.15 0 0 1-.6-1.9zM129.9 233a.98 .98 0 0 1 1.5 .9 .98 .98 0 0 1-1.5 .8l-.3-.8zM129.9 224.8a.98 .98 0 0 1 1.5 .8 .98 .98 0 0 1-1.5 .9l-.3-.9zM130.5 232.8h16.1a1.11 1.11 0 0 1 1.1 1.1 1.11 1.11 0 0 1-1.1 1.1h-16.1M130.5 224.5h16.1a1.11 1.11 0 0 1 1.1 1.1 1.11 1.11 0 0 1-1.1 1.1h-16.1M130.6 232.8a1.12 1.12 0 0 1 .9 1.1 1.12 1.12 0 0 1-1 1.1M130.6 224.5a1.12 1.12 0 0 1 .9 1.2 1.12 1.12 0 0 1-1 1M130.6 232.8a1.12 1.12 0 0 1 .9 1.1 1.12 1.12 0 0 1-.9 1.1M130.6 224.5a1.12 1.12 0 0 1 .9 1.1 1.12 1.12 0 0 1-.9 1.1M130.6 232.8h-.1M130.6 224.5h-.1M143.5 228.7v2.2"/>
<path d="M143.5 220.4v2.2M143.6 228.7h.1M143.6 220.4v.1M143.6 228.7v2.2M143.6 220.4v2.2M143.6 230.9h-32.2M143.6 222.6h-32.2M143.6 230.8v.1M143.6 228.7a2.67 2.67 0 0 1 0 2.1M143.6 222.6h.1M143.6 220.5a2.67 2.67 0 0 1 0 2.1M143.6 228.7v2.1"/>
<path d="M143.6 220.5v2.1M144 235.4l.2-.2h6.8l.1 .2M144 235.4v1.1h7.1v-1.1M144 235.4h7.1M145.7 235.1h3.8M145.7 226.7v6.1M145.7 235v.1M145.8 235.2h.1M149.3 235.2h.1M149.5 224.5a2.35 2.35 0 0 0 0 2.2M149.5 232.8a2.35 2.35 0 0 0 0 2.2M149.5 226.7v6.1"/>
<path d="M149.5 235v.1M149.5 226.7h16.9M149.5 224.5h16.9M149.5 235h16.9M149.5 232.8h16.9M151.1 235.8v.2zM166.4 236.4h.1M166.4 236.4h3.9M166.5 236.4h.1M166.8 234.1a.45 .45 0 0 1 .5 .4 .45 .45 0 0 1-.3 .5l-.3-.4zM167 234a.57 .57 0 0 0-.3 .5 .57 .57 0 0 0 .3 .5M169 236.4h15"/>
<path d="M169 236.4h.1M170.2 236.4h.1M170.8 232.7h15.4M170.8 232.7h-.6v3.7M184 236.4h2.4M184 236.4h.1M184.1 236.4h.1M184.3 236.4h.1M186.1 236.4h.1M186.2 236.4h.1M186.2 232.7v3.7h-15.9M186.4 236.4h.1"/>
<circle cx="168.3" cy="32.6" r=".27"/>
<circle cx="168.3" cy="98.9" r=".27"/>
</g>
<g fill="#000">
<path d="M185.8 71.8a.2 .2 0 0 1 .4 0 .2 .2 0 0 1-.4 0zM172.2 97.2a.2 .2 0 0 1 .4 0 .2 .2 0 0 1-.4 0zM172.2 34.4a.2 .2 0 0 1 .4 0 .2 .2 0 0 1-.4 0zM172 34.2a.17 .17 0 0 1 .3 0 .17 .17 0 0 1-.3 0zM185.8 59.7a.2 .2 0 0 1 .4 0 .2 .2 0 0 1-.4 0z"/>
<path d="M208.3 234.5h.5l-.2 1.9zM208.6 120.3l.2 1.9h-.5zM184.7 110.1l1.9 .2-1.9 .3zM107.3 110.3l1.9-.2v.5zM184.7 20.5l1.9 .2-1.9 .3zM105.9 20.7l1.9-.2v.5zM202.6 30.7l.2 2h-.5zM202.3 98.9h.5l-.2 1.9z"/>
<path d="M195.2 241.1h2.1l-1 3.1zM95.1 241.1h2l-1 3.1z"/>
</g>
<text font-size="7.8" x="348" y="261.7">B</text>
<g font-size="7.1">
<text x="350.8" y="243.9">CLST</text>
<text x="368.1" y="261.8">PEF-010</text>
<text x="406.8" y="261.8">C</text>
</g>
<g font-size="4.9">
<text x="94.5" y="249.1">A</text>
<text x="194.6" y="249.1">A</text>
</g>
<g font-size="3.5">
<text x="138.3" y="21.9">63.5</text>
<text x="146.9" y="21.9">1612</text>
<text x="193.4" y="67.2">55.2</text>
<text x="202.1" y="67.2">1401</text>
<text x="137.4" y="111.5">62.4</text>
<text x="146" y="111.5">1584</text>
<text x="199.5" y="179.6">91.4</text>
<text x="208.1" y="179.6">2322</text>
<text x="303.7" y="234.1">TITLE:</text>
<text x="28.3" y="252.7">NOTES:</text>
<text x="28.3" y="259.8">1.</text>
<text x="38.3" y="259.8">ALL DIMENSIONS ARE APPROXIMATE AND IN INCHES [mm].</text>
</g>
<g font-size="3.2">
<text x="38.3" y="6.6">8</text>
<text x="90.2" y="6.7">7</text>
<text x="139.7" y="6.5">6</text>
<text x="190" y="6.5">5</text>
<text x="240.4" y="6.5">4</text>
<text x="290.4" y="6.7">3</text>
<text x="340.4" y="6.5">2</text>
<text x="391.9" y="6.7">1</text>
<text x="10.9" y="41.5">D</text>
<text x="418.9" y="40.7">D</text>
<text x="10.9" y="106.2">C</text>
<text x="418.4" y="106.4">C</text>
<text x="10.8" y="170.2">B</text>
<text x="419.4" y="170.5">B</text>
<text x="10.8" y="237.2">A</text>
<text x="418.6" y="236.7">A</text>
<text x="347.8" y="254.3">SIZE</text>
<text x="356.7" y="254">DWG. NO.</text>
<text x="402.5" y="254.1">REV</text>
<text x="347.2" y="268.1">SCALE: 1:20</text>
<text x="393.5" y="268.1">SHEET 1 OF 2</text>
<text x="38.8" y="273.8">8</text>
<text x="90.4" y="273.8">7</text>
<text x="140.2" y="273.8">6</text>
<text x="190.1" y="273.9">5</text>
<text x="240.5" y="273.8">4</text>
<text x="289" y="273.8">3</text>
<text x="339.1" y="273.8">2</text>
<text x="391.4" y="274.1">1</text>
</g>
<g font-size="2.5">
<text x="267.5" y="223.6">THIRD ANGLE PROJECTION</text>
<text x="324.3" y="254.1">NAME</text>
<text x="336.6" y="254.1">DATE</text>
<text x="304.1" y="258.6">DRAWN</text>
<text x="304.1" y="263.1">CHECKED</text>
<text x="304.1" y="268">ENGR</text>
</g>
<g font-size="2.1">
<text x="376" y="224.7">12660 Colony Street, Chino, CA 91710</text>
<text x="379.9" y="226.8">909.591.8431 - 909.628.1403 (Fax)</text>
<text x="392.2" y="222.6">Alvarado Mfg. Co. Inc.</text>
<text x="391.7" y="228.9">www.alvaradomfg.com</text>
<text x="264.5" y="242.5">PROPRIETARY AND CONFIDENTIAL</text>
<text x="264.5" y="246.7">THE INFORMATION CONTAINED IN</text>
<text x="264.5" y="248.8">THIS DRAWING IS THE SOLE</text>
<text x="264.5" y="251">PROPERTY OF ALVARADO</text>
<text x="264.5" y="253.1">MANUFACTURING INC. ANY</text>
<text x="264.5" y="255.2">REPRODUCTION IN PART OR AS A</text>
<text x="264.5" y="257.3">WHOLE WITHOUT THE WRITTEN</text>
<text x="264.5" y="259.4">PERMISSION OF ALVARADO</text>
<text x="264.5" y="261.5">MANUFACTURING INC. IS</text>
<text x="264.5" y="263.7">PROHIBITED.</text>
<text x="325.4" y="258.5">RGM</text>
<text x="335.3" y="258.5">7/22/2015</text>
<text x="270" y="267.7">DO NOT SCALE DRAWING</text>
<text x="325.8" y="267.9">RPL</text>
<text x="335.3" y="267.9">7/22/2015</text>
</g>
</svg>
